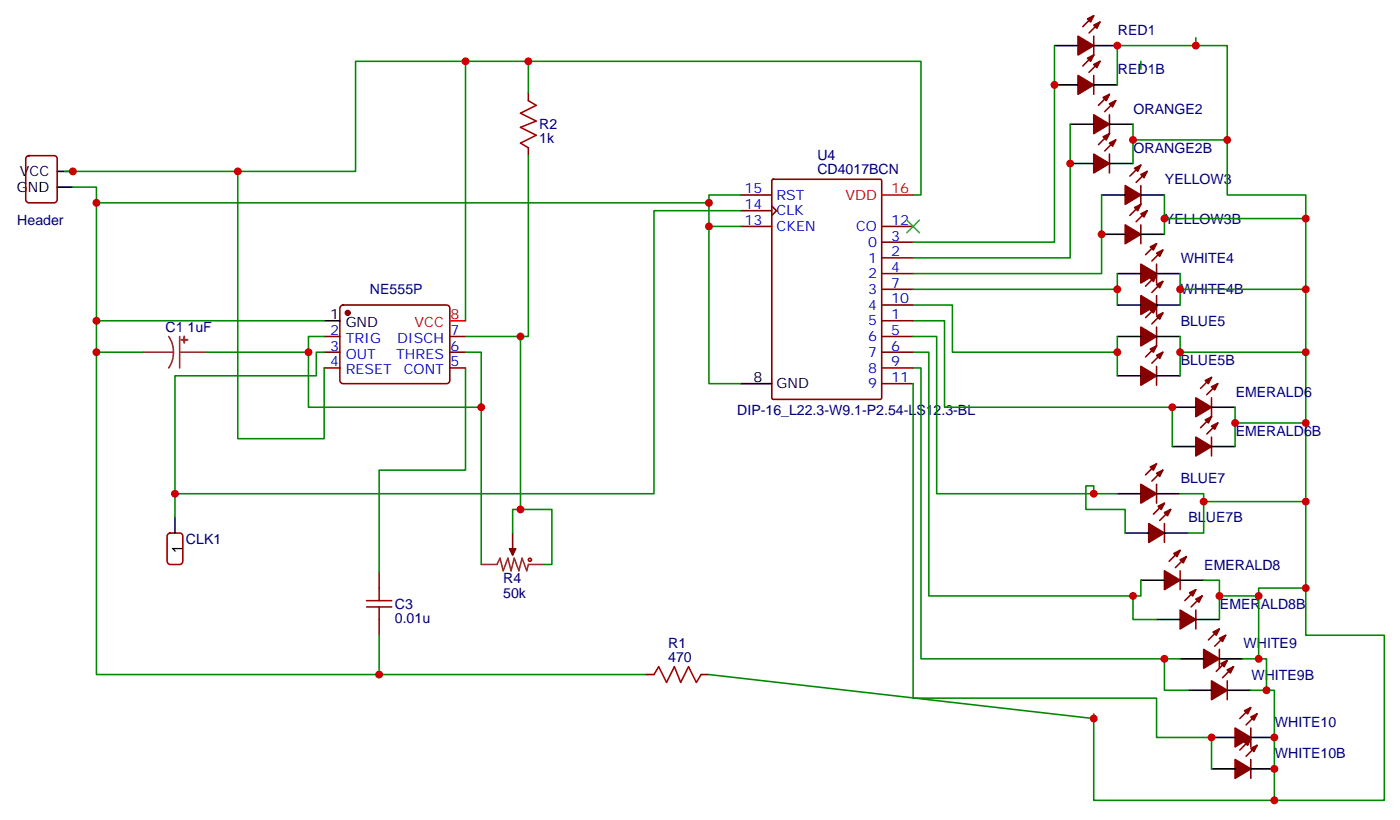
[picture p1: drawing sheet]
<svg xmlns="http://www.w3.org/2000/svg" width="314mm" height="184mm" viewBox="0 0 314 184" stroke-linecap="round" stroke-linejoin="round" font-family="sans-serif">
<g fill="none" stroke="#a10000" stroke-width=".35">
<path d="M118.7 22.6l1.7 1-3.5 1.8 3.5 1.8-3.5 1.4 3.5 1.7-3.5 1.8 1.8 1.1M82.3 136.2h5.7M82.3 134.8h5.7M85.2 131.9v2.9M85.2 136.2v2.8M146.9 151.3l1.1-1.7 1.7 3.5 1.8-3.5 1.4 3.5 1.8-3.5 1.7 3.5 1.1-1.8"/>
<circle cx="119" cy="125.6" r=".35"/>
</g>
<g fill="none" stroke="#870000" stroke-width=".35">
<path d="M245.7 8.1v4.2l-2.5 2.5M245.7 16.9v4.3M245.7 3.5l-2.5 2.5M247.1 4.9l-2.5 2.5M247.1 13.8l-2.5 2.4M6 35.1l.5-.2h5.6a.71 .71 0 0 1 .7 .7v9.2a.76 .76 0 0 1-.7 .7h-5.6a.76 .76 0 0 1-.7-.7v-9.2zM118.7 20.8v1.8M118.7 33.2v1.7M249.2 25.8v4.2l-2.5 2.5M249.2 34.6v4.2M249.2 21.2l-2.5 2.4M250.6 22.6l-2.5 2.4"/>
<path d="M250.6 31.4l-2.5 2.5M256.3 37l-2.5 2.5M257.7 38.5l-2.5 2.4M166.3 50.8h7.1M166.3 43.7h7.1M166.3 47.3h7.1M173.4 46.2l1 1.1-1 1M173.4 40.4l.3-.2h24l.3 .2v48.9l-.1 .3h-24.2l-.3-.2zM198 57.9h7.1M198 54.3h7.1M198 50.8h7.1M256.3 41.6v4.3l-2.5 2.4"/>
<path d="M256.3 50.4v4.3M257.7 47.3l-2.5 2.4M259.8 59.3v4.2M259.8 54.7l-2.5 2.4M261.2 56.1l-2.5 2.5M72.8 75.5h3.5M72.8 79h3.5M76.6 68.6l.4-.2h23.3a.71 .71 0 0 1 .7 .7v16.3a.76 .76 0 0 1-.7 .7h-23.3a.76 .76 0 0 1-.7-.7v-16.3zM101 75.5h3.6M101 79h3.6M198 75.5h7.1M198 79h7.1"/>
<path d="M198 72h7.1M198 61.4h7.1M198 64.9h7.1M198 68.4h7.1M259.8 66.3v4.3M259.8 73.4v4.2l-2.5 2.5M259.8 68.8l-2.5 2.5M259.8 61.7l-2.5 2.5M261.2 70.2l-2.5 2.5M261.2 63.1l-2.5 2.5M261.2 79l-2.5 2.5M72.8 82.5h3.5"/>
<path d="M101 82.5h3.6M198 82.5h7.1M198 86.1h7.1M259.8 82.2v4.2M272.1 89.3v4.2l-2.4 2.5M272.1 98.1v4.2M272.1 84.7l-2.4 2.4M273.5 86.1l-2.4 2.4M273.5 94.9l-2.4 2.5M115.1 119.6v3.5M259.8 108.7v4.2M259.8 104.1l-2.5 2.4"/>
<path d="M261.2 105.5l-2.5 2.4M261.5 117.5v4.2M261.5 112.9l-2.4 2.5M263 114.3l-2.5 2.5M85.2 128.4v3.5M85.2 139v3.5M265.1 128.1v4.2M265.1 123.5l-2.5 2.4M266.5 124.9l-2.5 2.5M268.6 136.9v4.2M268.6 132.3l-2.5 2.5M270 133.7l-2.5 2.5"/>
<path d="M145.1 151.3h1.8M157.5 151.3h1.7M273.9 145.7v4.2M273.9 141.1l-2.5 2.5M275.3 142.5l-2.5 2.5M275.7 152.8v4.2M275.7 148.2l-2.5 2.4M277.1 149.6l-2.5 2.4M281 158.8l-2.5 2.4M281 163.3v4.3M281 170.4v4.2M281 165.8l-2.5 2.5"/>
<path d="M282.4 160.2l-2.5 2.4M282.4 167.2l-2.5 2.5"/>
</g>
<g fill="#870000" stroke="#870000" stroke-width=".35">
<path d="M114.4 123.1h1.5l-.8 1.4z"/>
<path d="M244.3 4.2l1.4-.7-.7 1.4z"/>
<path d="M245.7 5.6l1.4-.7-.7 1.4z"/>
<path d="M242.1 8.1l3.6 2.1-3.6 2.1z"/>
<path d="M254.8 37.7l1.5-.7-.7 1.5z"/>
<path d="M256.3 39.2l1.4-.7-.7 1.4z"/>
<path d="M252.7 41.6l3.6 2.1-3.6 2.2z"/>
<path d="M258.4 69.5l1.4-.7-.7 1.4z"/>
<path d="M259.8 70.9l1.4-.7-.7 1.4z"/>
<path d="M256.3 73.4l3.5 2.1-3.5 2.1z"/>
<path d="M244.3 13.1l1.4-.8-.7 1.5z"/>
<path d="M245.7 14.5l1.4-.7-.7 1.4z"/>
<path d="M242.1 16.9l3.6 2.2-3.6 2.1z"/>
<path d="M247.8 21.9l1.4-.7-.7 1.4z"/>
<path d="M249.2 23.3l1.4-.7-.7 1.4z"/>
<path d="M245.7 25.8l3.5 2.1-3.5 2.1z"/>
<path d="M247.8 30.7l1.4-.7-.7 1.4z"/>
<path d="M249.2 32.1l1.4-.7-.7 1.4z"/>
<path d="M245.7 34.6l3.5 2.1-3.5 2.1z"/>
<path d="M254.8 46.6l1.5-.7-.7 1.4z"/>
<path d="M256.3 48l1.4-.7-.7 1.4z"/>
<path d="M252.7 50.4l3.6 2.2-3.6 2.1z"/>
<path d="M258.4 55.4l1.4-.7-.7 1.4z"/>
<path d="M259.8 56.8l1.4-.7-.7 1.4z"/>
<path d="M256.3 59.3l3.5 2.1-3.5 2.1z"/>
<path d="M258.4 62.4l1.4-.7-.7 1.4z"/>
<path d="M259.8 63.9l1.4-.8-.7 1.5z"/>
<path d="M256.3 66.3l3.5 2.1-3.5 2.2z"/>
<path d="M258.4 78.3l1.4-.7-.7 1.4z"/>
<path d="M259.8 79.7l1.4-.7-.7 1.4z"/>
<path d="M256.3 82.2l3.5 2.1-3.5 2.1z"/>
<path d="M258.4 104.8l1.4-.7-.7 1.4z"/>
<path d="M259.8 106.2l1.4-.7-.7 1.4z"/>
<path d="M256.3 108.7l3.5 2.1-3.5 2.1z"/>
<path d="M270.7 85.4l1.4-.7-.7 1.4z"/>
<path d="M272.1 86.8l1.4-.7-.7 1.4z"/>
<path d="M268.6 89.3l3.5 2.1-3.5 2.1z"/>
<path d="M270.7 94.2l1.4-.7-.7 1.4z"/>
<path d="M272.1 95.6l1.4-.7-.7 1.4z"/>
<path d="M268.6 98.1l3.5 2.1-3.5 2.1z"/>
<path d="M260.1 113.6l1.4-.7-.7 1.4z"/>
<path d="M261.5 115l1.5-.7-.7 1.4z"/>
<path d="M258 117.5l3.5 2.1-3.5 2.1z"/>
<path d="M263.7 124.2l1.4-.7-.7 1.4z"/>
<path d="M265.1 125.6l1.4-.7-.7 1.4z"/>
<path d="M261.5 128.1l3.6 2.1-3.6 2.1z"/>
<path d="M267.2 133l1.4-.7-.7 1.4z"/>
<path d="M268.6 134.4l1.4-.7-.7 1.4z"/>
<path d="M265.1 136.9l3.5 2.1-3.5 2.1z"/>
<path d="M272.5 141.8l1.4-.7-.7 1.4z"/>
<path d="M273.9 143.2l1.4-.7-.7 1.4z"/>
<path d="M270.4 145.7l3.5 2.1-3.5 2.1z"/>
<path d="M274.2 148.9l1.5-.7-.7 1.4z"/>
<path d="M275.7 150.3l1.4-.7-.7 1.4z"/>
<path d="M272.1 152.8l3.6 2.1-3.6 2.1z"/>
<path d="M279.5 159.5l1.5-.7-.8 1.4z"/>
<path d="M281 160.9l1.4-.7-.7 1.4z"/>
<path d="M277.4 163.3l3.6 2.2-3.6 2.1z"/>
<path d="M279.5 166.5l1.5-.7-.8 1.4z"/>
<path d="M281 167.9l1.4-.7-.7 1.4z"/>
<path d="M277.4 170.4l3.6 2.1-3.6 2.1z"/>
<circle cx="78.1" cy="70.2" r=".53"/>
</g>
<g fill="none" stroke="#000" stroke-width=".35">
<path d="M236.9 10.2h5.2M236.9 19.1h5.2M245.7 10.2h5.3M245.7 19.1h5.3M12.8 38.5h3.6M240.4 27.9h5.3M240.4 36.7h5.3M249.2 27.9h5.3M249.2 36.7h5.3M12.8 42h3.6M247.4 43.7h5.3M247.4 52.6h5.3"/>
<path d="M256.3 43.7h5.2M256.3 52.6h5.2M72.8 72h3.5M251 75.5h5.3M251 61.4h5.3M251 68.4h5.3M259.8 75.5h5.3M259.8 61.4h5.3M259.8 68.4h5.3M166.3 86.1h7.1M251 84.3h5.3M259.8 84.3h5.3"/>
<path d="M263.3 91.4h5.3M272.1 91.4h5.3M39.3 116.1v3.5M251 110.8h5.3M252.7 119.6h5.3M259.8 110.8h5.3M261.5 119.6h5.3M263.3 100.2h5.3M272.1 100.2h5.3M256.3 130.2h5.2M259.8 139h5.3M265.1 130.2h5.3"/>
<path d="M268.6 139h5.3M265.1 147.8h5.3M266.8 154.9h5.3M273.9 147.8h5.3M275.7 154.9h5.3M272.1 165.5h5.3M272.1 172.5h5.3M281 165.5h5.2M281 172.5h5.2"/>
</g>
<path d="M198 43.7h7.1M101 72h3.6" fill="none" stroke="#f00" stroke-width=".35"/>
<path d="M32.2 79h6.7M37.9 75.5l.8 1.7 .2 1.8M38.9 79l-.2 1.9-.8 1.6M40.4 79h6M40.4 75.5v7M108.1 126.6h3.5l.7-1.4 .7 2.9 1.1-2.9 .7 2.9 .7-2.9 1.1 2.9 .7-2.9 1 2.9 .4-1.5h3.5M115.1 123.1v1.4" fill="none" stroke="#8c2424" stroke-width=".35"/>
<g fill="#8c2424" stroke="#8c2424" stroke-width=".35">
<path d="M41.4 75.5v1.4z"/>
<path d="M40.7 76.2h1.4z"/>
</g>
<path d="M37.8 119.8l.4-.2h2.2a.71 .71 0 0 1 .7 .7v5.6a.76 .76 0 0 1-.7 .7h-2.2a.76 .76 0 0 1-.7-.7v-5.6z" fill="none" stroke="#900" stroke-width=".35"/>
<path d="M203.7 49.4l2.8 2.8M206.5 49.4l-2.8 2.8" fill="none" stroke="#3c3" stroke-width=".35"/>
<g fill="none" stroke="#008700" stroke-width=".35">
<path d="M104.6 13.8v58.2M118.7 13.8v7M236.9 10.2v44.1h-31.8M251 19.1v-8.9h24.7v33.5h17.6v98.8h17.6v37.1h-65.2v-19.4M256.3 13.8v1.7M268.6 8.5v1.7M14.6 38.5h65.3v-24.7h127v29.9h-1.8M53.4 38.5v59.9h19.4v-15.9M118.7 34.9v40.6h-14.1M240.4 27.9v30h-35.3M254.5 27.9v8.8M254.5 31.4h21.2"/>
<path d="M16.4 42h5.3v109.3h123.4M21.7 45.5h137.5M159.2 50.8v35.3h7.1M166.3 47.3h-19.4v63.5h-107.6M166.3 43.7h-7.1v7.1h7.1M247.4 43.7v17.7h-42.3M261.5 43.7v8.9M261.5 49h31.8M21.7 79h10.5M21.7 72h51.1M46.4 79h22.9M72.8 75.5h-3.5v15.9h38.8"/>
<path d="M72.8 79h-1.8v5.3h-31.7v31.8M104.6 79h3.5v47.6M116.9 75.5v38.8h7.1v12.3h-1.8M205.1 68.4h8.8v10.6h37.1M205.1 72h7.1v19.4h51.1v8.8M205.1 75.5h5.3v35.3h40.6M205.1 79h3.5v54.7h47.7v-3.5M205.1 64.9h45.9M251 61.4v7M251 75.5v8.8M265.1 79h28.2M265.1 64.9h28.2"/>
<path d="M265.1 61.4v7M265.1 75.5v8.8M104.6 82.5v23h-19.4v22.9M205.1 82.5h1.8v65.3h58.2M205.1 86.1v70.5h54.7v8.9h12.3v7M277.4 91.4v8.8M277.4 94.9h15.9M116.9 114.3h-1.8v5.3M245.7 110.8v-1.8h-1.8v5.3h8.8v5.3M265.1 110.8h5.3v8.8h-3.6M270.4 112.5h22.9M254.5 133.7v5.3h5.3"/>
<path d="M270.4 130.2h3.5v3.5M282.7 133.7h-8.8v5.3M293.3 131.9h-10.6v15.9M85.2 142.5v8.8M159.2 151.3l86.5 9.9M261.5 147.8v7.1h5.3M279.2 147.8h5.3v7.1M281 154.9h5.2v24.7"/>
</g>
<g fill="#c00">
<circle cx="39.3" cy="110.8" r=".88"/>
<circle cx="16.4" cy="38.5" r=".88"/>
<circle cx="118.7" cy="13.8" r=".88"/>
<circle cx="116.9" cy="75.5" r=".88"/>
<circle cx="108.1" cy="91.4" r=".88"/>
<circle cx="69.3" cy="79" r=".88"/>
<circle cx="159.2" cy="50.8" r=".88"/>
<circle cx="159.2" cy="45.5" r=".88"/>
<circle cx="53.4" cy="38.5" r=".88"/>
<circle cx="104.6" cy="13.8" r=".88"/>
<circle cx="116.9" cy="114.3" r=".88"/>
<circle cx="236.9" cy="19" r=".88"/>
<circle cx="240.4" cy="36.7" r=".88"/>
<circle cx="251" cy="10.2" r=".88"/>
<circle cx="21.7" cy="45.5" r=".88"/>
<circle cx="21.7" cy="72" r=".88"/>
<circle cx="21.7" cy="79" r=".88"/>
<circle cx="85.2" cy="151.3" r=".88"/>
<circle cx="247.4" cy="52.6" r=".88"/>
<circle cx="251" cy="64.9" r=".88"/>
<circle cx="251" cy="79" r=".88"/>
<circle cx="263.3" cy="91.4" r=".88"/>
<circle cx="245.7" cy="110.8" r=".88"/>
<circle cx="261.5" cy="147.8" r=".88"/>
<circle cx="254.5" cy="133.7" r=".88"/>
<circle cx="272.1" cy="165.5" r=".88"/>
<circle cx="268.6" cy="10.2" r=".88"/>
<circle cx="286.2" cy="179.6" r=".88"/>
<circle cx="286.2" cy="172.5" r=".88"/>
<circle cx="286.2" cy="165.5" r=".88"/>
<circle cx="284.5" cy="154.9" r=".88"/>
<circle cx="293.3" cy="131.9" r=".88"/>
<circle cx="282.7" cy="147.8" r=".88"/>
<circle cx="282.7" cy="133.7" r=".88"/>
<circle cx="273.9" cy="133.7" r=".88"/>
<circle cx="293.3" cy="112.5" r=".88"/>
<circle cx="270.4" cy="112.5" r=".88"/>
<circle cx="293.3" cy="94.9" r=".88"/>
<circle cx="277.4" cy="94.9" r=".88"/>
<circle cx="293.3" cy="79" r=".88"/>
<circle cx="265.1" cy="79" r=".88"/>
<circle cx="293.3" cy="64.9" r=".88"/>
<circle cx="265.1" cy="64.9" r=".88"/>
<circle cx="293.3" cy="49" r=".88"/>
<circle cx="261.5" cy="49" r=".88"/>
<circle cx="275.7" cy="31.4" r=".88"/>
<circle cx="254.5" cy="31.4" r=".88"/>
<circle cx="245.7" cy="161.2" r=".88"/>
</g>
<g font-size="3.2" fill="#000080">
<text x="251.1" y="7.8">RED1</text>
<text x="251.1" y="16.7">RED1B</text>
<text x="121.1" y="29">R2</text>
<text x="254.6" y="25.5">ORANGE2</text>
<text x="121.1" y="32.2">1k</text>
<text x="183.6" y="35.9">U4</text>
<text x="254.6" y="34.3">ORANGE2B</text>
<text x="183.6" y="39">CD4017BCN</text>
<text x="261.7" y="41.4">YELLOW3</text>
<text x="3.9" y="50.4">Header</text>
<text x="261.7" y="50.2">YELLOW3B</text>
<text x="265.2" y="59">WHITE4</text>
<text x="83.1" y="66">NE555P</text>
<text x="265.2" y="66.1">WHITE4B</text>
<text x="37.2" y="74.4">C1 1uF</text>
<text x="265.2" y="73.1">BLUE5</text>
<text x="265.2" y="81.9">BLUE5B</text>
<text x="277.6" y="89">EMERALD6</text>
<text x="165.6" y="93.1">DIP-16_L22.3-W9.1-P2.54-LS12.3-BL</text>
<text x="277.6" y="97.8">EMERALD6B</text>
<text x="265.2" y="108.4">BLUE7</text>
<text x="267" y="117.2">BLUE7B</text>
<text x="41.8" y="122.1">CLK1</text>
<text x="113" y="130.9">R4</text>
<text x="270.5" y="127.8">EMERALD8</text>
<text x="88.7" y="136.5">C3</text>
<text x="113" y="134.1">50k</text>
<text x="274" y="136.6">EMERALD8B</text>
<text x="88.7" y="139.7">0.01u</text>
<text x="150.1" y="148.5">470</text>
<text x="150.1" y="145.3">R1</text>
<text x="279.3" y="145.4">WHITE9</text>
<text x="281.1" y="152.5">WHITE9B</text>
<text x="286.4" y="163.1">WHITE10</text>
<text x="286.4" y="170.1">WHITE10B</text>
</g>
<g font-size="3.2">
<text x="4.5" y="39.5">VCC</text>
<text x="3.8" y="43">GND</text>
<text x="74.2" y="71.6">1</text>
<text x="77.6" y="73.4">GND</text>
<text x="169.2" y="85.7">8</text>
<text x="174.4" y="87.1">GND</text>
<text x="40.9" y="124.2" transform="rotate(-90 40.9 124.2)">1</text>
</g>
<g font-size="3.2" fill="#00f">
<text x="167.2" y="43.4">15</text>
<text x="167.2" y="46.9">14</text>
<text x="174.4" y="44.8">RST</text>
<text x="167.2" y="50.4">13</text>
<text x="174.4" y="48.3">CLK</text>
<text x="174.4" y="51.9">CKEN</text>
<text x="192.3" y="51.9">CO</text>
<text x="200.2" y="54">3</text>
<text x="200.2" y="50.4">12</text>
<text x="195" y="58.9">1</text>
<text x="195" y="55.4">0</text>
<text x="200.2" y="57.5">2</text>
<text x="195" y="62.4">2</text>
<text x="195" y="66">3</text>
<text x="200.2" y="61">4</text>
<text x="200.2" y="64.6">7</text>
<text x="195" y="69.5">4</text>
<text x="200.2" y="71.6">1</text>
<text x="200.2" y="68.1">10</text>
<text x="74.2" y="75.1">2</text>
<text x="77.6" y="76.9">TRIG</text>
<text x="89.2" y="76.9">DISCH</text>
<text x="101.2" y="75.1">7</text>
<text x="195" y="73">5</text>
<text x="195" y="76.6">6</text>
<text x="200.2" y="75.1">5</text>
<text x="74.2" y="78.7">3</text>
<text x="74.2" y="82.2">4</text>
<text x="77.6" y="80.4">OUT</text>
<text x="77.6" y="84">RESET</text>
<text x="89" y="80.4">THRES</text>
<text x="90.7" y="84">CONT</text>
<text x="101.2" y="82.2">5</text>
<text x="101.2" y="78.7">6</text>
<text x="195" y="80.1">7</text>
<text x="195" y="83.6">8</text>
<text x="200.2" y="78.7">6</text>
<text x="200.2" y="82.2">9</text>
<text x="195" y="87.1">9</text>
<text x="200.2" y="85.7">11</text>
</g>
<g font-size="3.2" fill="#f00">
<text x="189.9" y="44.8">VDD</text>
<text x="200.2" y="43.4">16</text>
<text x="101.2" y="71.6">8</text>
<text x="93.1" y="73.4">VCC</text>
</g>
</svg>
